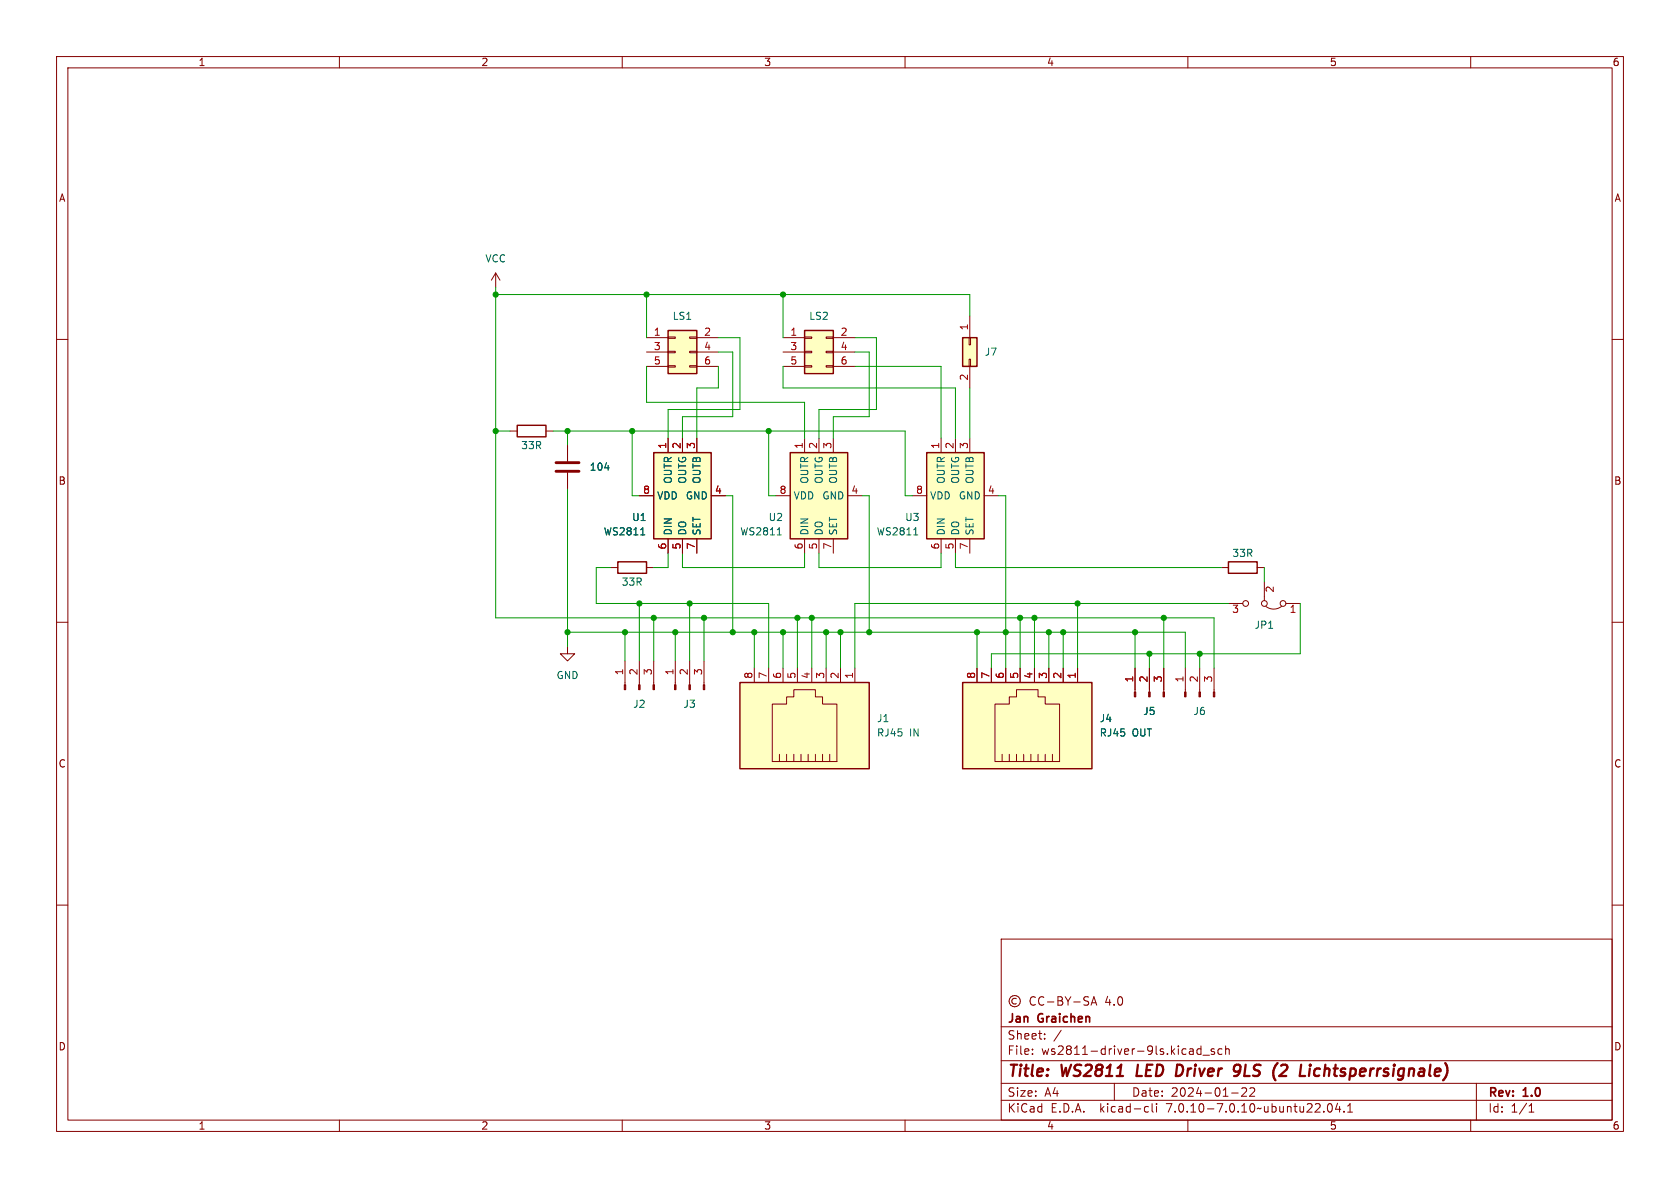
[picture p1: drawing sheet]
<svg xmlns="http://www.w3.org/2000/svg" width="297mm" height="210mm" viewBox="0 0 297 210" stroke-linecap="round" stroke-linejoin="round" font-family="sans-serif">
<g fill="none" stroke="#840000" stroke-width=".18">
<path d="M10 10h277v190h-277zM12 12h273v186h-273zM60 10v2M110 10v2M160 10v2M210 10v2M260 10v2M10 60h2M87.6 48.3l-.7 1.2M87.6 48.3v2.5M87.6 48.3l.8 1.2M114.3 59.7h3.8"/>
<path d="M118.1 59.6h1.3v.2h-1.3zM121.9 59.6h1.3v.2h-1.3zM123.2 59.7h3.8M138.4 59.7h3.8M142.2 59.6h1.3v.2h-1.3zM146 59.6h1.3v.2h-1.3zM147.3 59.7h3.8M171.3 59.7h.3v1.3h-.3zM171.4 55.9v3.8M285 60h2M90.2 76.2h1.2M96.5 76.2h1.3"/>
<path d="M100.3 78.7v2.8M114.3 62.2h3.8M114.3 64.8h3.8M118.1 64.6h1.3v.3h-1.3zM118.1 62.1h1.3v.3h-1.3zM118.1 77.5v2.5M120.6 77.5v2.5M121.9 64.6h1.3v.3h-1.3zM121.9 62.1h1.3v.3h-1.3zM123.2 62.2h3.8M123.2 64.8h3.8M123.2 77.5v2.5"/>
<path d="M138.4 62.2h3.8M138.4 64.8h3.8M142.2 64.6h1.3v.3h-1.3zM142.2 62.1h1.3v.3h-1.3zM142.2 77.5v2.5M144.8 77.5v2.5M146 64.6h1.3v.3h-1.3zM146 62.1h1.3v.3h-1.3zM147.3 62.2h3.8M147.3 64.8h3.8M147.3 77.5v2.5M166.4 77.5v2.5"/>
<path d="M168.9 77.5v2.5M171.3 63.5h.3v1.3h-.3zM171.4 64.8v3.8M171.4 77.5v2.5M100.3 83.6v2.8M113 87.6h2.6M118.1 95.3v2.5M120.6 95.3v2.5M123.2 95.3v2.5M125.7 87.6h2.6M137.2 87.6h2.5M142.2 95.3v2.5"/>
<path d="M144.8 95.3v2.5M147.3 95.3v2.5M149.9 87.6h2.5M161.3 87.6h2.5M166.4 95.3v2.5M168.9 95.3v2.5M171.4 95.3v2.5M174 87.6h2.5M10 110h2M100.3 114.3v1.3h1.3l-1.3 1.2-1.2-1.2h1.2M107.9 100.3h1.3M110.5 116.8v4.3"/>
<path d="M113 116.8v4.3M114.3 100.3h1.3M115.6 116.8v4.3M119.4 116.8v4.3M121.9 116.8v4.3M124.5 116.8v4.3M133.3 118.1v2.6M135.9 118.1v2.6M138.4 118.1v2.6M141 118.1v2.6M143.5 118.1v2.6M146 118.1v2.6"/>
<path d="M148.6 118.1v2.6M151.1 118.1v2.6M172.7 118.1v2.6M175.3 118.1v2.6M177.8 118.1v2.6M180.3 118.1v2.6M182.9 118.1v2.6M185.4 118.1v2.6M188 118.1v2.6M190.5 118.1v2.6M200.7 118.1v4.2M203.2 118.1v4.2"/>
<path d="M205.7 118.1v4.2M209.5 118.1v4.2M212.1 118.1v4.2M214.6 118.1v4.2M215.9 100.3h1.3M217.2 106.7h2.5M222.2 100.3h1.3M223.5 102.9v3.3M223.8 107.2a2.26 2.26 0 0 0 2.8 0M227.3 106.7h2.6M285 110h2M136.5 124.5h2.6v-1.3h1.2v-1.3h3.8v1.3h1.3v1.3h2.6v10.1h-11.5z"/>
<path d="M137.8 133.4v1.2M139.1 133.4v1.2M140.3 133.4v1.2M141.6 133.4v1.2M142.9 133.4v1.2M144.1 133.4v1.2M145.4 133.4v1.2M146.7 133.4v1.2M175.9 124.5h2.5v-1.3h1.3v-1.3h3.8v1.3h1.3v1.3h2.5v10.1h-11.4zM177.2 133.4v1.2M178.4 133.4v1.2M179.7 133.4v1.2"/>
<path d="M181 133.4v1.2M182.2 133.4v1.2M183.5 133.4v1.2M184.8 133.4v1.2M186.1 133.4v1.2M10 160h2M285 160h2M177 166h108v32h-108zM179.7 176.6a.52 .52 0 0 0-.8 .4 .52 .52 0 0 0 .8 .4M183 176.3a.6 .6 0 0 0-.7 0 .6 .6 0 0 0-.2 .8 .56 .56 0 0 0 .3 .5 .56 .56 0 0 0 .6 0M184.5 176.3a.6 .6 0 0 0-.7 0 .6 .6 0 0 0-.2 .8 .56 .56 0 0 0 .3 .5 .56 .56 0 0 0 .6 0M185.2 177.1h1.1"/>
<path d="M187 176.2h.5l.2 .1 .1 .3-.3 .3a.4 .4 0 0 1 .4 .4 .4 .4 0 0 1-.3 .4h-.6zM187 176.9h.5M188.3 176.2l.5 .8M188.8 177v.7M189.3 176.2l-.5 .8M189.8 177.1h1.2M192.5 176.3l-.6-.1-.2 .1v.5l.6 .3 .2 .3-.3 .3-.6-.1M192.9 177.7l.5-1.5 .5 1.5M193 177.3h.7M60 198v2M110 198v2M160 198v2"/>
<path d="M177 194.5h108M177 191.5h108M177 187.5h108M177 181.5h108M182.5 186.3v.1M182.5 185.5v.1M184.7 183.6v.1M184.7 182.8v.1M187.6 182.1l-1.3 2M197 191.5v3M202.6 195.6l.4 .1M203 196.5l-.4 .1"/>
<path d="M203.7 195.1v1.3l.2 .2M204.5 195.1v.1M204.5 195.6v1M210 198v2M212.3 184.9v1.5M212.3 185.5l-.4-.1-.3 .3v.4l.1 .2h.6M212.7 186.5h1.1M214.7 185.5l-.4-.1-.2 .2 .1 .2 .5 .2v.3h-.6M216 185.5l-.4-.1-.3 .3v.4l.2 .2h.5M216.7 185.5l.2-.1 .3 .1 .1 .9M216.7 184.9v1.5M217.7 193.2h1.2"/>
<path d="M219.5 192.4l.6-.1 .2 .1 .1 .3-.9 1.1h.9M221 192.4l.5-.1 .2 .1 .1 .3-.9 1.1h.9M234 196.5v.1M234.9 195.2l.1-.1a.81 .81 0 0 1 .6 .6 .81 .81 0 0 1-.3 .8l-.1 .1a.81 .81 0 0 1-.6-.6 .81 .81 0 0 1 .3-.8zM236.5 195l-.4 1.1h.9M236.8 195.6v1M237.6 196.5v.1M238.2 196.6h.9M238.2 195.5l.5-.4v1.5M260 198v2M261 191.5v6.5M270.3 196.6h.9"/>
<path d="M270.3 195.5l.4-.4v1.5"/>
<circle cx="220.2" cy="106.7" r=".51"/>
<circle cx="223.5" cy="106.7" r=".51"/>
<circle cx="226.8" cy="106.7" r=".51"/>
<circle cx="179.4" cy="177" r="1"/>
</g>
<path d="M201.2 188.2l-.3 2h1M208.1 188.2l.8 .1M208.9 189.9l-.6 .3M218.6 188.2h.4l.2 .2a1.8 1.8 0 0 1-.4 1.6M219.3 189.1l-.5 .3M226.6 188.3l.7-.1 .2 .2M227.6 188.8l-.2 .3-1.2 1.1h1.2M233.2 188.9a.66 .66 0 0 0-.8 .4l-.1 .5 .2 .3 .1 .1 .6-.1" fill="none" stroke="#840000" stroke-width=".4"/>
<g fill="#ffffc2" stroke="#ffffc2" stroke-width=".18">
<path d="M142.2 58.4h5.1v7.6h-5.1z"/>
<path d="M170.2 59.7h2.5v5.1h-2.5z"/>
<path d="M163.8 80h10.2v15.3h-10.2z"/>
<path d="M170.2 120.7h22.8v15.2h-22.8z"/>
<path d="M130.8 120.7h22.9v15.2h-22.9z"/>
<path d="M118.1 58.4h5.1v7.6h-5.1z"/>
<path d="M115.6 80h10.1v15.3h-10.1z"/>
<path d="M139.7 80h10.2v15.3h-10.2z"/>
</g>
<path d="M118.1 58.4h5.1v7.6h-5.1zM142.2 58.4h5.1v7.6h-5.1zM170.2 59.7h2.5v5.1h-2.5zM91.4 75.2h5.1v2h-5.1zM109.2 99.3h5.1v2h-5.1zM115.6 80h10.1v15.3h-10.1zM139.7 80h10.2v15.3h-10.2zM163.8 80h10.2v15.3h-10.2zM217.2 99.3h5v2h-5zM130.8 120.7h22.9v15.2h-22.9zM170.2 120.7h22.8v15.2h-22.8z" fill="none" stroke="#840000" stroke-width=".25"/>
<g fill="#840000" stroke="#840000" stroke-width=".18">
<path d="M124.3 121.1h.3v.8h-.3z"/>
<path d="M121.8 121.1h.2v.8h-.2z"/>
<path d="M119.3 121.1h.2v.8h-.2z"/>
<path d="M115.4 121.1h.3v.8h-.3z"/>
<path d="M112.9 121.1h.3v.8h-.3z"/>
<path d="M110.4 121.1h.2v.8h-.2z"/>
<path d="M205.6 122.3h.3v.9h-.3z"/>
<path d="M203.1 122.3h.2v.9h-.2z"/>
<path d="M200.5 122.3h.3v.9h-.3z"/>
<path d="M214.5 122.3h.3v.9h-.3z"/>
<path d="M212 122.3h.2v.9h-.2z"/>
<path d="M209.4 122.3h.3v.9h-.3z"/>
</g>
<path d="M98.3 83.3h4.1M98.3 81.8h4.1" fill="none" stroke="#840000" stroke-width=".51"/>
<path d="M106.9 82.7h.8M113.3 94.6h.7M137.4 94.6h.7M161.5 94.6h.8" fill="none" stroke="#006464" stroke-width=".18"/>
<g fill="none" stroke="#009600" stroke-width=".18">
<path d="M87.6 50.8v58.4h127v8.9M87.6 52.1h83.8v3.8M114.3 52.1v7.6M127 59.7h3.8v12.7h-12.7v5.1M138.4 52.1v7.6M151.1 59.7h3.8v12.7h-10.1v5.1M87.6 76.2h2.6M97.8 76.2h62.2v11.4h1.3M100.3 76.2v2.5M111.8 76.2v11.4h1.2M114.3 64.8v6.3h27.9v6.4M127 62.2h2.5v11.5h-8.9v3.8"/>
<path d="M127 64.8v3.8h-3.8v8.9M135.9 76.2v11.4h1.3M138.4 64.8v3.8h30.5v8.9M151.1 64.8h15.3v12.7M151.1 62.2h2.6v11.5h-6.4v3.8M171.4 68.6v8.9M100.3 86.4v27.9M118.1 97.8v2.5h-2.5M120.6 97.8v2.5h21.6v-2.5M128.3 87.6h1.2v24.2M144.8 97.8v2.5h21.6v-2.5M152.4 87.6h1.3v24.2"/>
<path d="M168.9 97.8v2.5h47M176.5 87.6h1.3v30.5M100.3 111.8h109.2v6.3M107.9 100.3h-2.5v6.4h30.5v11.4M110.5 111.8v5M113 106.7v10.1M115.6 109.2v7.6M119.4 111.8v5M121.9 106.7v10.1M124.5 109.2v7.6M133.3 111.8v6.3M138.4 111.8v6.3"/>
<path d="M141 109.2v8.9M143.5 109.2v8.9M146 111.8v6.3M148.6 111.8v6.3M172.7 111.8v6.3M180.3 109.2v8.9M182.9 109.2v8.9M185.4 111.8v6.3M188 111.8v6.3M190.5 106.7v11.4M200.7 111.8v6.3M203.2 115.6v2.5"/>
<path d="M205.7 109.2v8.9M212.1 115.6v2.5M217.2 106.7h-66.1v11.4M223.5 100.3v2.6M229.9 106.7v8.9h-54.6v2.5"/>
</g>
<g fill="#009600" stroke="#009600" stroke-width=".18">
<circle cx="138.4" cy="111.8" r=".46"/>
<circle cx="153.7" cy="111.8" r=".46"/>
<circle cx="148.6" cy="111.8" r=".46"/>
<circle cx="143.5" cy="109.2" r=".46"/>
<circle cx="146" cy="111.8" r=".46"/>
<circle cx="188" cy="111.8" r=".46"/>
<circle cx="185.4" cy="111.8" r=".46"/>
<circle cx="180.3" cy="109.2" r=".46"/>
<circle cx="182.9" cy="109.2" r=".46"/>
<circle cx="172.7" cy="111.8" r=".46"/>
<circle cx="138.4" cy="52.1" r=".46"/>
<circle cx="114.3" cy="52.1" r=".46"/>
<circle cx="100.3" cy="111.8" r=".46"/>
<circle cx="87.6" cy="52.1" r=".46"/>
<circle cx="111.8" cy="76.2" r=".46"/>
<circle cx="100.3" cy="76.2" r=".46"/>
<circle cx="87.6" cy="76.2" r=".46"/>
<circle cx="135.9" cy="76.2" r=".46"/>
<circle cx="129.5" cy="111.8" r=".46"/>
<circle cx="115.6" cy="109.2" r=".46"/>
<circle cx="124.5" cy="109.2" r=".46"/>
<circle cx="121.9" cy="106.7" r=".46"/>
<circle cx="113" cy="106.7" r=".46"/>
<circle cx="110.5" cy="111.8" r=".46"/>
<circle cx="119.4" cy="111.8" r=".46"/>
<circle cx="190.5" cy="106.7" r=".46"/>
<circle cx="177.8" cy="111.8" r=".46"/>
<circle cx="212.1" cy="115.6" r=".46"/>
<circle cx="203.2" cy="115.6" r=".46"/>
<circle cx="205.7" cy="109.2" r=".46"/>
<circle cx="200.7" cy="111.8" r=".46"/>
<circle cx="141" cy="109.2" r=".46"/>
<circle cx="133.3" cy="111.8" r=".46"/>
</g>
<g font-size="2.8" fill="#840000">
<text x="178" y="190.9">Title:</text>
<text x="187.7" y="190.9">WS2811</text>
<text x="201.8" y="190.9">LED</text>
<text x="209.5" y="190.9">Driver</text>
<text x="220.5" y="190.9">9LS</text>
<text x="228.3" y="190.9">(2</text>
<text x="233.8" y="190.9">Lichtsperrsignale)</text>
</g>
<g font-size="2.1" fill="#840000">
<text x="195.4" y="178">4.0</text>
<text x="178" y="184">Sheet:</text>
<text x="178" y="181.2">Jan</text>
<text x="183.6" y="181.2">Graichen</text>
<text x="178" y="186.7">File:</text>
<text x="184.1" y="186.7">ws2811-driver-9ls.kicad_sch</text>
<text x="178" y="196.9">KiCad</text>
<text x="178" y="194.1">Size:</text>
<text x="184.7" y="194.1">A4</text>
<text x="185.7" y="196.9">E.D.A.</text>
<text x="194.6" y="196.9">kicad-cli</text>
<text x="200" y="194.1">Date:</text>
<text x="206.5" y="196.9">7.0.10-7.0.10~ubuntu22.04.1</text>
<text x="207" y="194.1">2024-01-22</text>
<text x="263" y="194.3">Rev:</text>
<text x="263" y="196.9">Id:</text>
<text x="267.1" y="196.9">1/1</text>
<text x="269.4" y="194.3">1.0</text>
</g>
<g font-size="1.8" fill="#840000">
<text x="35" y="11.9">1</text>
<text x="85" y="11.9">2</text>
<text x="135" y="11.9">3</text>
<text x="185" y="11.9">4</text>
<text x="235" y="11.9">5</text>
<text x="285" y="11.9">6</text>
<text x="10.3" y="35.9">A</text>
<text x="285.3" y="35.9">A</text>
<text x="10.3" y="85.9">B</text>
<text x="285.3" y="85.9">B</text>
<text x="10.3" y="135.9">C</text>
<text x="285.3" y="135.9">C</text>
<text x="10.3" y="185.9">D</text>
<text x="285.3" y="185.9">D</text>
<text x="35" y="199.9">1</text>
<text x="85" y="199.9">2</text>
<text x="135" y="199.9">3</text>
<text x="185" y="199.9">4</text>
<text x="235" y="199.9">5</text>
<text x="285" y="199.9">6</text>
</g>
<g font-size="1.8" fill="#006464">
<text x="85.7" y="46.6">VCC</text>
<text x="118.8" y="56.7">LS1</text>
<text x="143" y="56.7">LS2</text>
<text x="174" y="63.1">J7</text>
<text x="92" y="79.6">33R</text>
<text x="104.1" y="83.4">104</text>
<text x="116.1" y="88.5">VDD</text>
<text x="119" y="85.6" transform="rotate(-90 119 85.6)">OUTR</text>
<text x="121.1" y="88.5">GND</text>
<text x="121.5" y="85.6" transform="rotate(-90 121.5 85.6)">OUTG</text>
<text x="124.1" y="85.6" transform="rotate(-90 124.1 85.6)">OUTB</text>
<text x="140.2" y="88.5">VDD</text>
<text x="143.1" y="85.6" transform="rotate(-90 143.1 85.6)">OUTR</text>
<text x="145.3" y="88.5">GND</text>
<text x="145.6" y="85.6" transform="rotate(-90 145.6 85.6)">OUTG</text>
<text x="148.2" y="85.6" transform="rotate(-90 148.2 85.6)">OUTB</text>
<text x="164.3" y="88.5">VDD</text>
<text x="167.2" y="85.6" transform="rotate(-90 167.2 85.6)">OUTR</text>
<text x="169.4" y="88.5">GND</text>
<text x="169.8" y="85.6" transform="rotate(-90 169.8 85.6)">OUTG</text>
<text x="172.3" y="85.6" transform="rotate(-90 172.3 85.6)">OUTB</text>
<text x="106.6" y="94.8">WS2811</text>
<text x="111.7" y="92.3">U1</text>
<text x="119" y="94.7" transform="rotate(-90 119 94.7)">DIN</text>
<text x="121.5" y="94.7" transform="rotate(-90 121.5 94.7)">DO</text>
<text x="124.1" y="94.7" transform="rotate(-90 124.1 94.7)">SET</text>
<text x="130.8" y="94.8">WS2811</text>
<text x="135.8" y="92.3">U2</text>
<text x="143.1" y="94.7" transform="rotate(-90 143.1 94.7)">DIN</text>
<text x="145.6" y="94.7" transform="rotate(-90 145.6 94.7)">DO</text>
<text x="148.2" y="94.7" transform="rotate(-90 148.2 94.7)">SET</text>
<text x="154.9" y="94.8">WS2811</text>
<text x="159.9" y="92.3">U3</text>
<text x="167.2" y="94.7" transform="rotate(-90 167.2 94.7)">DIN</text>
<text x="169.8" y="94.7" transform="rotate(-90 169.8 94.7)">DO</text>
<text x="172.3" y="94.7" transform="rotate(-90 172.3 94.7)">SET</text>
<text x="217.8" y="98.7">33R</text>
<text x="109.8" y="103.7">33R</text>
<text x="221.7" y="111.4">JP1</text>
<text x="98.3" y="120.2">GND</text>
<text x="111.8" y="125.3">J2</text>
<text x="120.7" y="125.3">J3</text>
<text x="154.9" y="127.9">J1</text>
<text x="154.9" y="130.4">RJ45</text>
<text x="160.8" y="130.4">IN</text>
<text x="194.3" y="127.9">J4</text>
<text x="194.3" y="130.4">RJ45</text>
<text x="200.1" y="130.4">OUT</text>
<text x="202" y="126.6">J5</text>
<text x="210.9" y="126.6">J6</text>
</g>
<g font-size="1.8" fill="#a90000">
<text x="115.5" y="59.4">1</text>
<text x="124.4" y="59.4">2</text>
<text x="139.6" y="59.4">1</text>
<text x="148.5" y="59.4">2</text>
<text x="171.2" y="58.5" transform="rotate(-90 171.2 58.5)">1</text>
<text x="115.5" y="62">3</text>
<text x="115.5" y="64.5">5</text>
<text x="124.4" y="62">4</text>
<text x="124.4" y="64.5">6</text>
<text x="139.6" y="62">3</text>
<text x="139.6" y="64.5">5</text>
<text x="148.5" y="62">4</text>
<text x="148.5" y="64.5">6</text>
<text x="171.2" y="67.4" transform="rotate(-90 171.2 67.4)">2</text>
<text x="117.9" y="79.4" transform="rotate(-90 117.9 79.4)">1</text>
<text x="120.4" y="79.4" transform="rotate(-90 120.4 79.4)">2</text>
<text x="122.9" y="79.4" transform="rotate(-90 122.9 79.4)">3</text>
<text x="142" y="79.4" transform="rotate(-90 142 79.4)">1</text>
<text x="144.5" y="79.4" transform="rotate(-90 144.5 79.4)">2</text>
<text x="147.1" y="79.4" transform="rotate(-90 147.1 79.4)">3</text>
<text x="166.1" y="79.4" transform="rotate(-90 166.1 79.4)">1</text>
<text x="168.7" y="79.4" transform="rotate(-90 168.7 79.4)">2</text>
<text x="171.2" y="79.4" transform="rotate(-90 171.2 79.4)">3</text>
<text x="113.6" y="87.4">8</text>
<text x="126.3" y="87.4">4</text>
<text x="137.7" y="87.4">8</text>
<text x="150.4" y="87.4">4</text>
<text x="161.9" y="87.4">8</text>
<text x="174.6" y="87.4">4</text>
<text x="117.9" y="97.2" transform="rotate(-90 117.9 97.2)">6</text>
<text x="120.4" y="97.2" transform="rotate(-90 120.4 97.2)">5</text>
<text x="122.9" y="97.2" transform="rotate(-90 122.9 97.2)">7</text>
<text x="142" y="97.2" transform="rotate(-90 142 97.2)">6</text>
<text x="144.5" y="97.2" transform="rotate(-90 144.5 97.2)">5</text>
<text x="147.1" y="97.2" transform="rotate(-90 147.1 97.2)">7</text>
<text x="166.1" y="97.2" transform="rotate(-90 166.1 97.2)">6</text>
<text x="168.7" y="97.2" transform="rotate(-90 168.7 97.2)">5</text>
<text x="171.2" y="97.2" transform="rotate(-90 171.2 97.2)">7</text>
<text x="225.5" y="104.8" transform="rotate(-90 225.5 104.8)">2</text>
<text x="217.7" y="108.7">3</text>
<text x="227.9" y="108.7">1</text>
<text x="110.2" y="119.5" transform="rotate(-90 110.2 119.5)">1</text>
<text x="112.8" y="119.5" transform="rotate(-90 112.8 119.5)">2</text>
<text x="115.3" y="119.5" transform="rotate(-90 115.3 119.5)">3</text>
<text x="119.1" y="119.5" transform="rotate(-90 119.1 119.5)">1</text>
<text x="121.7" y="119.5" transform="rotate(-90 121.7 119.5)">2</text>
<text x="124.2" y="119.5" transform="rotate(-90 124.2 119.5)">3</text>
<text x="133.1" y="120.1" transform="rotate(-90 133.1 120.1)">8</text>
<text x="135.6" y="120.1" transform="rotate(-90 135.6 120.1)">7</text>
<text x="138.2" y="120.1" transform="rotate(-90 138.2 120.1)">6</text>
<text x="140.7" y="120.1" transform="rotate(-90 140.7 120.1)">5</text>
<text x="143.3" y="120.1" transform="rotate(-90 143.3 120.1)">4</text>
<text x="145.8" y="120.1" transform="rotate(-90 145.8 120.1)">3</text>
<text x="148.3" y="120.1" transform="rotate(-90 148.3 120.1)">2</text>
<text x="150.9" y="120.1" transform="rotate(-90 150.9 120.1)">1</text>
<text x="172.5" y="120.1" transform="rotate(-90 172.5 120.1)">8</text>
<text x="175" y="120.1" transform="rotate(-90 175 120.1)">7</text>
<text x="177.5" y="120.1" transform="rotate(-90 177.5 120.1)">6</text>
<text x="180.1" y="120.1" transform="rotate(-90 180.1 120.1)">5</text>
<text x="182.6" y="120.1" transform="rotate(-90 182.6 120.1)">4</text>
<text x="185.2" y="120.1" transform="rotate(-90 185.2 120.1)">3</text>
<text x="187.7" y="120.1" transform="rotate(-90 187.7 120.1)">2</text>
<text x="190.2" y="120.1" transform="rotate(-90 190.2 120.1)">1</text>
<text x="200.4" y="120.7" transform="rotate(-90 200.4 120.7)">1</text>
<text x="202.9" y="120.7" transform="rotate(-90 202.9 120.7)">2</text>
<text x="205.5" y="120.7" transform="rotate(-90 205.5 120.7)">3</text>
<text x="209.3" y="120.7" transform="rotate(-90 209.3 120.7)">1</text>
<text x="211.8" y="120.7" transform="rotate(-90 211.8 120.7)">2</text>
<text x="214.4" y="120.7" transform="rotate(-90 214.4 120.7)">3</text>
</g>
</svg>
